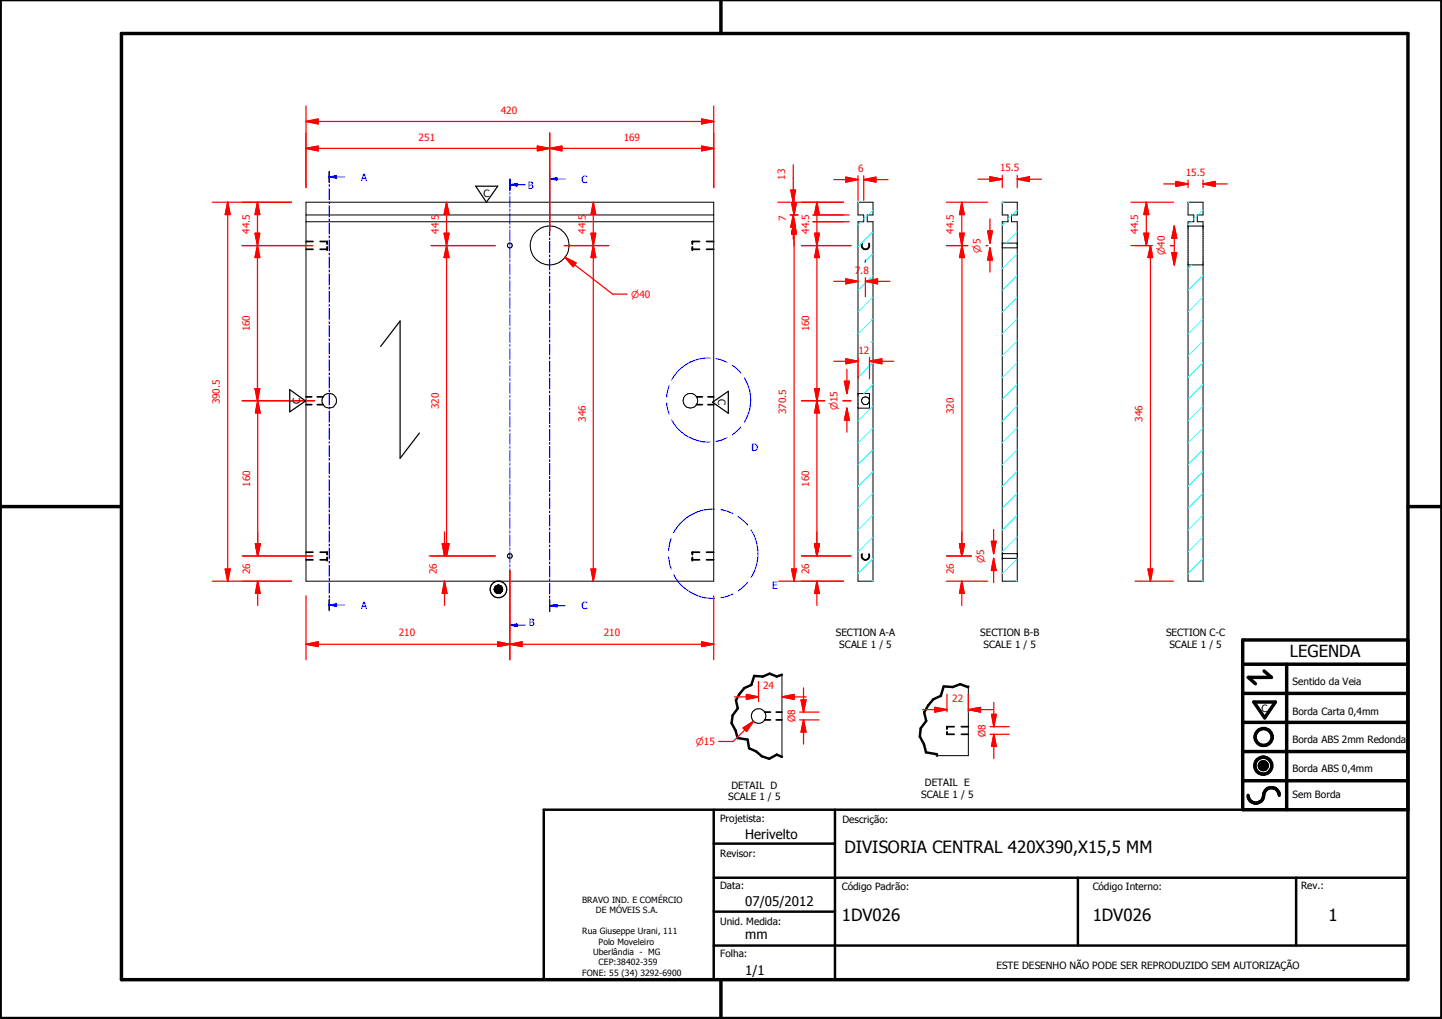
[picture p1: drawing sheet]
<svg xmlns="http://www.w3.org/2000/svg" width="297mm" height="210mm" viewBox="0 0 297 210" stroke-linecap="round" stroke-linejoin="round" font-family="sans-serif">
<g fill="none" stroke="#000" stroke-width=".21">
<path d="M63 41.7h84v78h-84zM63 44.3h84M63 45.7h84M176.7 41.7h3.1v2.6h-1.2v1.4h1.2v74h-3.1v-74h1.2v-1.4h-1.2zM206.5 50.1h.1M206.5 41.7h3v2.6h-1.1v1.4h1.1v74h-3v-74h1.1v-1.4h-1.1zM206.5 50.1h3M206.5 51.1h3M209.5 50.1h.1M244.7 46.6h.1M244.7 41.7h3.1v2.6h-1.2v1.4h1.2v74h-3.1v-74h1.2v-1.4h-1.2zM244.7 46.6h3.1"/>
<path d="M244.7 54.6h3.1M247.8 46.6h.1M176.7 81.1h.1M176.7 81.1h2.4v3h-2.4M206.5 115h.1M206.5 114h.1M206.5 114h3M206.5 115h3M209.5 114h.1M209.5 115h.1M101.8 121.3h1.7v.1zM101.8 121.3l1.7 .1h-1.7z"/>
<path d="M101.8 121.4h1.7zM101.8 121.4l1.7 .1zM101.8 121.5h1.7v.1zM101.8 121.5l1.7 .1h-1.6zM101.9 121.6h1.6zM101.9 121.6l1.6 .1zM101.9 121.2l1.6 .1zM101.9 121.7h1.6zM101.9 121.7h1.6l-.1 .1zM101.9 121.7l1.5 .1h-1.5zM101.9 121.2h1.6zM101.9 121l1.6 .2h-1.6z"/>
<path d="M101.9 121h1.6v.2zM101.9 121.8h1.5zM101.9 121.8l1.4 .1zM101.9 121h1.6zM102 121.9h1.3zM102 121.9l1.3 .1zM102 120.9l1.4 .1zM102 120.9h1.3zM102.1 122h1.2zM102.1 122h1.1zM102.1 120.9h1.2zM102.1 122l1.1 .1z"/>
<path d="M102.1 120.8l1.2 .1zM102.1 120.8h1.1zM102.2 122.1h1zM102.2 122.1h.9zM102.2 120.7l1 .1zM102.3 122.1h.8zM102.3 122.1l.7 .1zM102.3 120.6l.9 .1h-1zM102.3 120.6l.9 .1zM102.3 122.2h.7zM102.3 120.6h.8zM102.3 120.6h.7z"/>
<path d="M102.4 122.2h.6zM102.4 122.2h.4zM102.4 120.6h.6zM102.5 122.2h.3zM102.5 120.6h.5zM102.5 120.6h.3zM102.6 122.2h.2zM102.6 120.6h.2zM161.1 139v16.9M199.5 141.4v14.3h-6.5M259.4 157.6l1.6 .1zM259.4 157.7l1.6 .1z"/>
<path d="M259.4 157.8l1.6 .1zM259.4 157.9h1.6v.1zM259.4 157.9l1.6 .1h-1.5zM259.4 157.6h1.6zM259.5 158h1.5zM259.5 158l1.4 .1zM259.5 157.5l1.5 .1zM259.5 158.1h1.4zM259.5 157.4l1.5 .1zM259.5 158.1l1.4 .1zM259.5 157.3l1.4 .1zM259.6 158.2h1.3z"/>
<path d="M259.6 158.2h1.2zM259.6 157.2l1.3 .1zM259.6 158.2l1.2 .1zM259.6 157.2h1.3zM259.7 158.3h1.1zM259.7 158.3l1 .1zM259.7 157.1l1.1 .1zM259.7 157.1h1.1zM259.8 158.4h.9zM259.8 158.4h.8zM259.8 157.1h1zM259.8 157.1h.9z"/>
<path d="M259.8 158.4l.8 .1zM259.8 157l.9 .1zM259.8 157h.8zM259.9 158.5h.7zM259.9 158.5h.6zM259.9 157h.7zM260 158.5h.5zM260 158.5h.4zM260 157h.6zM260.1 158.5h.3zM260.1 158.5h.2zM260.1 156.9l.4 .1z"/>
<path d="M260.1 156.9h.3zM260.1 156.9h.2z"/>
<circle cx="105" cy="50.6" r=".5"/>
<circle cx="113.2" cy="50.6" r="4"/>
<circle cx="67.8" cy="82.5" r="1.5"/>
<circle cx="142.2" cy="82.5" r="1.49"/>
<circle cx="178.3" cy="82.5" r=".8"/>
<circle cx="105" cy="114.5" r=".49"/>
<circle cx="156.3" cy="147.5" r="1.49"/>
</g>
<g fill="#000">
<circle cx="67.4" cy="51.4" r=".18"/>
<circle cx="142.6" cy="51.4" r=".18"/>
<circle cx="67.4" cy="115.3" r=".18"/>
<circle cx="67.4" cy="113.7" r=".18"/>
<circle cx="142.6" cy="115.3" r=".18"/>
<circle cx="142.6" cy="113.7" r=".18"/>
<circle cx="195.1" cy="149.7" r=".18"/>
</g>
<g fill="none" stroke="#000" stroke-width=".35">
<path d="M63 51.4h1.5M63 49.7h1.5M66 49.7h1.4v.6M67.4 50.8v.6h-1.4M142.6 50.8v.6h1.5M144.1 49.7h-1.5v.6M145.5 51.4h1.5M145.5 49.7h1.5M177.6 50.2a.81 .81 0 0 0 .7 1.2 .81 .81 0 0 0 .7-1.2M63 83.4h1.2M63 81.7h1.2M65.4 83.4h1.1"/>
<path d="M65.4 81.7h1.1M143.5 83.4h1.2M143.5 81.7h1.2M145.8 83.4h1.2M145.8 81.7h1.2M63 115.3h1.5M63 113.7h1.5M66 113.7h1.4v.6M67.4 114.8v.5h-1.4M142.6 114.8v.5h1.5M144.1 113.7h-1.5v.6M145.5 115.3h1.5"/>
<path d="M145.5 113.7h1.5M177.6 114.1a.81 .81 0 0 0 .7 1.2 .81 .81 0 0 0 .7-1.2M157.5 148.3h1.2M157.5 146.7h1.2M159.9 148.3h1.2M159.9 146.7h1.2M195.1 150.7v.6h1.5M196.6 149.7h-1.5v.5M198 151.3h1.5M198 149.7h1.5"/>
</g>
<path d="M161.1 139l-1.1 .4-1.5-.6-1.4 .6-1.7-.2-.6 1.9-1.5 .6-.9 1.2-.8 1.3 .4 1.7-1.1 1.5-.2 1.6 .8 1.5 .4 1.5 2.1 .4 .3 1.7 1.4 .7 1.2 1 1.6 .5 1.5-.9 1.1 .5M199.5 141.4l-.2 .1-1.5-.6-1.5 .6-1.9-.1-.6 1.9-1.6 .8-1 1.2-.8 1.4 .4 1.8-1.2 1.5-.1 1.7 .8 1.6 .5 1.7 2.2 .4v.3M112 166.8h178v35h-178zM147 173.8h25M147 166.8v35M172 166.8v35M147 194.8h143M147 180.8h143M147 187.8h25M222 180.8v14M267 180.8v14" fill="none" stroke="#000" stroke-width=".51"/>
<g fill="#000">
<path d="M101.9 121.2l1.6 .1zM101.9 121.2h1.6zM101.9 121l1.6 .2h-1.6zM101.9 121h1.6v.2zM101.9 121h1.6zM102 120.9l1.4 .1zM102 120.9h1.3zM102.1 120.9h1.2zM102.1 120.8l1.2 .1zM102.1 120.8h1.1zM102.2 120.7l1 .1zM102.3 120.6l.9 .1h-1z"/>
<path d="M102.3 120.6l.9 .1zM102.3 120.6h.8zM102.3 120.6h.7zM102.4 120.6h.6zM102.5 120.6h.5zM102.5 120.6h.3zM102.6 120.6h.2zM102.5 122.2h.3zM102.6 122.2h.2zM102.4 122.2h.4zM102.3 122.2h.7zM102.4 122.2h.6z"/>
<path d="M102.3 122.1l.7 .1zM102.2 122.1h.9zM102.3 122.1h.8zM102.1 122l1.1 .1zM102.2 122.1h1zM102.1 122h1.1zM102 121.9l1.3 .1zM102.1 122h1.2zM101.9 121.8l1.4 .1zM102 121.9h1.3zM101.9 121.7l1.5 .1h-1.5zM101.9 121.8h1.5z"/>
<path d="M101.9 121.6l1.6 .1zM101.9 121.7h1.6zM101.9 121.7h1.6l-.1 .1zM101.8 121.3h1.7v.1zM101.8 121.4l1.7 .1zM101.8 121.5h1.7v.1zM101.8 121.5l1.7 .1h-1.6zM101.9 121.6h1.6zM101.8 121.3l1.7 .1h-1.7zM101.8 121.4h1.7zM259.4 157.6h1.6zM259.5 157.5l1.5 .1z"/>
<path d="M259.5 157.4l1.5 .1zM259.5 157.3l1.4 .1zM259.6 157.2l1.3 .1zM259.6 157.2h1.3zM259.7 157.1l1.1 .1zM259.7 157.1h1.1zM259.8 157.1h1zM259.8 157.1h.9zM259.8 157l.9 .1zM259.8 157h.8zM259.9 157h.7zM260 157h.6z"/>
<path d="M260.1 156.9l.4 .1zM260.1 156.9h.3zM260.1 156.9h.2zM260.1 158.5h.2zM260 158.5h.4zM260.1 158.5h.3zM259.9 158.5h.6zM260 158.5h.5zM259.8 158.4l.8 .1zM259.9 158.5h.7zM259.8 158.4h.8zM259.7 158.3l1 .1z"/>
<path d="M259.8 158.4h.9zM259.6 158.2l1.2 .1zM259.7 158.3h1.1zM259.6 158.2h1.2zM259.5 158.1l1.4 .1zM259.6 158.2h1.3zM259.5 158l1.4 .1zM259.5 158.1h1.4zM259.4 157.9l1.6 .1h-1.5zM259.5 158h1.5zM259.4 157.6l1.6 .1zM259.4 157.7l1.6 .1z"/>
<path d="M259.4 157.8l1.6 .1zM259.4 157.9h1.6v.1z"/>
</g>
<g fill="none" stroke="#000" stroke-width=".71">
<path d="M148.5 0v6.9M297 -.1v209.9h-297v-209.9M25 6.9h265v194.9h-265zM0 104.4h25M290 104.4h7M256 136.8h34M260.4 138.2l1.5 1.3h-4.8l1.5 1.3M265 136.8v30M290 131.8h-34v35h34M256 154.8h34M256 148.8h34M256 142.8h34"/>
<path d="M258.3 144.6h4.4l-2.2 3.3zM256 160.8h34M257.1 163.8a1.62 1.62 0 0 0 1.8 1.6 1.62 1.62 0 0 0 1.4-1.9 1.63 1.63 0 0 1 1.7-1.2 1.63 1.63 0 0 1 1.5 1.5M148.5 201.8v8"/>
<circle cx="260.2" cy="157.7" r="1.76"/>
<circle cx="260.2" cy="157.7" r=".82"/>
<circle cx="260.3" cy="151.8" r="1.76"/>
</g>
<g fill="none" stroke="#00f" stroke-width=".21">
<path d="M67.8 35.3v2.3M67.8 38v.4M67.8 38.8v2.3M67.8 36.4h1.5M67.8 41.5v.5M67.8 42.3v2.4M67.8 45v.5M67.8 45.9v2.3M67.8 48.6v.4M67.8 49.4v2.3M67.8 52.1v.4M67.8 52.9v2.3"/>
<path d="M67.8 55.6v.5M67.8 56.4v2.4M67.8 59.1v.5M67.8 60v2.3M67.8 62.7v.4M67.8 63.5v2.3M67.8 66.2v.5M67.8 67v2.3M67.8 69.7v.5M67.8 70.6v2.3M67.8 73.3v.4M67.8 74.1v2.3"/>
<path d="M67.8 76.8v.4M67.8 77.6v2.3M67.8 80.3v.5M67.8 81.2v2.3M67.8 83.9v.4M67.8 84.7v2.3M67.8 87.4v.4M67.8 88.2v2.4M67.8 90.9v.5M67.8 91.7v2.4M67.8 94.4v.5M67.8 95.2v2.4"/>
<path d="M67.8 98v.4M67.8 98.8v2.3M67.8 101.5v.4M67.8 102.3v2.3M67.8 105v.5M67.8 105.8v2.4M67.8 108.5v.5M67.8 109.3v2.4M67.8 112.1v.4M67.8 112.9v2.3M67.8 115.6v.4M67.8 116.4v2.3"/>
<path d="M67.8 119.1v.5M67.8 120v2.3M67.8 122.6v.5M67.8 123.5v2.3"/>
</g>
<path d="M67.8 35.3v2.3M67.8 123.4v2.4" fill="none" stroke="#00f" stroke-width=".3"/>
<path d="M67.8 36.4l1.5-.2v.5z" fill="#00f"/>
<path d="M67.8 36.4l1.5-.2v.5zM69.3 36.4h1.7M67.8 124.6h1.5" fill="none" stroke="#00f" stroke-width=".21"/>
<path d="M67.8 124.6l1.5-.2v.5z" fill="#00f"/>
<g fill="none" stroke="#00f" stroke-width=".21">
<path d="M105 36.9v2.3M105 39.6v.4M105 38.1h1.5M105 40.4v2.3M105 43.1v.4M105 43.9v2.3M105 46.6v.4M105 47.4v2.3M105 50v.5M105 50.8v2.4M105 53.5v.5M105 54.4v2.2"/>
<path d="M105 57v.5M105 57.8v2.3M105 60.5v.5M105 61.3v2.3M105 64v.4M105 64.8v2.3M105 67.5v.4M105 68.3v2.3M105 71v.4M105 71.8v2.3M105 74.5v.4M105 75.3v2.3"/>
<path d="M105 77.9v.5M105 78.8v2.3M105 81.4v.5M105 82.3v2.2M105 84.9v.5M105 85.8v2.3M105 88.4v.5M105 89.2v2.3M105 91.9v.5M105 92.8v2.2M105 95.4v.4M105 96.2v2.3"/>
<path d="M105 98.9v.5M105 99.7v2.3M105 102.4v.4M105 103.2v2.3M105 105.9v.4M105 106.7v2.3M105 109.3v.5M105 110.2v2.3M105 112.9v.4M105 113.7v2.3M105 116.3v.5M105 117.1v2.4"/>
<path d="M105 119.8v.5M67.8 124.6l1.5-.2v.5zM69.3 124.6h1.7M105 120.6v2.3M105 123.3v.4M105 124.1v2.3M105 126.8v.5M105 127.6v2.3"/>
</g>
<g fill="none" stroke="#0ff" stroke-width=".21">
<path d="M176.9 41.7l-.2 .2M177.4 45.7l-.7 .7M178.6 44.4l-.7 .7M179.4 57.2l-2.7 2.6M179.8 47.7l-3.1 3.1M179.8 43.3l-1 1M179.8 56.7l-.1 .1M179.8 52.2l-1.7 1.8M179.8 79.2l-1.9 1.9M179.8 74.7l-3.1 3.1M179.8 65.7l-3.1 3.1M179.8 61.2l-3.1 3.1"/>
<path d="M179.8 70.2l-.3 .3M179.8 97.1l-3.1 3.1M179.8 92.6l-3.1 3.1M179.8 88.1l-3.1 3.1M179.8 83.6l-3.1 3.1M179.8 119.5l-.1 .2M179.8 115.1l-3.1 3.1M179.8 110.6l-3.1 3.1M179.8 106.1l-3.1 3.1M179.8 101.6l-3.1 3.1"/>
</g>
<path d="M105 36.9v2.3M105 127.6v2.3" fill="none" stroke="#00f" stroke-width=".3"/>
<path d="M105 38.1l1.5-.3v.5z" fill="#00f"/>
<path d="M105 38.1l1.5-.3v.5zM106.5 38.1h1.7M105 128.8h1.5" fill="none" stroke="#00f" stroke-width=".21"/>
<path d="M105 128.8l1.5-.3v.5z" fill="#00f"/>
<g fill="none" stroke="#00f" stroke-width=".21">
<path d="M113.2 35.7v2.3M113.2 38.4v.5M113.2 39.2v2.3M113.2 36.9h1.5M113.2 41.9v.4M113.2 42.7v2.3M113.2 45.4v.5M113.2 46.2v2.4M113.2 48.9v.5M113.2 49.7v2.4M113.2 52.5v.4M113.2 53.3v2.3"/>
<path d="M113.2 56v.4M113.2 56.8v2.3M113.2 59.5v.4M113.2 60.3v2.3M113.2 63v.5M113.2 63.8v2.3M113.2 66.5v.5M113.2 67.3v2.4M113.2 70v.5M113.2 70.9v2.3M113.2 73.5v.5M113.2 74.4v2.3"/>
<path d="M113.2 77v.5M113.2 77.9v2.3M137.8 79.4l-.5 2.4M146.3 73.7a8.6 8.6 0 0 0-8 4.6M147.5 73.9l2.3 .7M150.8 75.2l1.8 1.6M153.3 77.8a8.7 8.7 0 0 1 0 9.2M113.2 80.6v.4M113.2 81.4v2.3M113.2 84.1v.4M113.2 84.9v2.3M113.2 87.6v.5"/>
<path d="M113.2 88.4v2.4M113.2 91.1v.5M113.2 91.9v2.4M113.2 94.7v.4M113.2 95.5v2.3M113.2 98.1v.5M113.2 99v2.3M137.3 83l.5 2.3M138.3 86.5a8.6 8.6 0 0 0 8 4.6M149.8 90.2l-2.3 .7M152.6 88l-1.8 1.6M113.2 101.7v.5"/>
<path d="M113.2 102.5v2.3M113.2 105.2v.4M113.2 106v2.3M113.2 108.7v.5M113.2 109.5v2.3M113.2 112.2v.4M113.2 113v2.4M113.2 115.7v.5M113.2 116.6v2.3M113.2 119.3v.4M137.7 114.7l.6 2.5M138.3 110.9l-.6 2.5"/>
<path d="M138.8 118.4a9.2 9.2 0 0 0 8.4 4.9M147.2 104.9a9.3 9.3 0 0 0-8.4 4.8M148.5 105l2.5 .8M152.1 106.4l1.2 1 .7 .8M154 120l-.7 .7-1.2 1M154.7 109.2a9.1 9.1 0 0 1 0 9.8M105 128.8l1.5-.3v.5zM106.5 128.8h1.7M113.2 120.1v2.3M113.2 122.8v.4M113.2 123.6v2.3M151 122.3l-1.5 .6-1 .2"/>
</g>
<g fill="none" stroke="#0ff" stroke-width=".21">
<path d="M206.6 41.7l-.1 .2M207.1 45.7l-.6 .7M208.4 44.4l-.8 .7M209.5 47.7l-2.3 2.4M209.5 43.3l-1 1M209.5 56.7l-3 3.1M209.5 52.2l-3 3.1M209.5 79.2l-3 3.1M209.5 74.7l-3 3.1M209.5 70.2l-3 3.1M209.5 65.7l-3 3.1M209.5 61.2l-3 3.1"/>
<path d="M209.5 97.1l-3 3.1M209.5 92.6l-3 3.1M209.5 88.1l-3 3.1M209.5 83.6l-3 3.1M209.5 110.6l-3 3.1M209.5 106.1l-3 3.1M209.5 101.6l-3 3.1M209.5 119.5l-.2 .2M209.5 115.1l-3 3.1"/>
</g>
<path d="M113.2 35.7v2.3M113.2 123.6v2.3" fill="none" stroke="#00f" stroke-width=".3"/>
<path d="M113.2 36.9l1.5-.3v.5z" fill="#00f"/>
<path d="M113.2 36.9l1.5-.3v.5zM114.7 36.9h1.7M113.2 124.8h1.5" fill="none" stroke="#00f" stroke-width=".21"/>
<path d="M113.2 124.8l1.5-.3v.5z" fill="#00f"/>
<path d="M113.2 124.8l1.5-.3v.5zM114.7 124.8h1.7" fill="none" stroke="#00f" stroke-width=".21"/>
<g fill="none" stroke="#0ff" stroke-width=".21">
<path d="M244.9 41.7l-.2 .2M245.4 45.7l-.7 .7M245.5 54.6l-.8 .7M246.6 44.4l-.7 .7M247.8 43.3l-1 1M247.8 56.7l-3.1 3.1M247.8 79.2l-3.1 3.1M247.8 74.7l-3.1 3.1M247.8 70.2l-3.1 3.1M247.8 65.7l-3.1 3.1M247.8 61.2l-3.1 3.1M247.8 97.1l-3.1 3.1"/>
<path d="M247.8 92.6l-3.1 3.1M247.8 88.1l-3.1 3.1M247.8 83.6l-3.1 3.1M247.8 119.5l-.2 .2M247.8 115.1l-3.1 3.1M247.8 110.6l-3.1 3.1M247.8 106.1l-3.1 3.1M247.8 101.6l-3.1 3.1"/>
</g>
<path d="M155.2 148.5l-1.7 1.8" fill="none" stroke="#f00" stroke-width=".25"/>
<path d="M153.1 149.9l2.1-1.4-1.4 2.2z" fill="#f00"/>
<path d="M153.1 149.9l2.1-1.4-1.4 2.2zM153.5 150.3l-2.5 2.4h-3M153.8 143.6h2.4" fill="none" stroke="#f00" stroke-width=".25"/>
<path d="M153.8 143l2.4 .6-2.4 .5z" fill="#f00"/>
<path d="M153.8 143l2.4 .6-2.4 .5zM161.1 143.6h2.5" fill="none" stroke="#f00" stroke-width=".25"/>
<path d="M161.1 143.6l2.5-.6v1.1z" fill="#f00"/>
<path d="M151.3 143.6h2.5M156.2 140.4v4.1M161.1 143.6l2.5-.6v1.1zM163.6 143.6h2.5M165.5 148.3v2.5" fill="none" stroke="#f00" stroke-width=".25"/>
<path d="M165.5 148.3l.5 2.5h-1z" fill="#f00"/>
<path d="M165.5 148.3l.5 2.5h-1zM165.5 144.2v2.5" fill="none" stroke="#f00" stroke-width=".25"/>
<path d="M165 144.2h1l-.5 2.5z" fill="#f00"/>
<path d="M164.7 146.7h4M164.7 148.3h4M165 144.2h1l-.5 2.5zM165.5 141.7v2.5M165.5 150.8v2.5M204.7 151.3v2.5" fill="none" stroke="#f00" stroke-width=".25"/>
<path d="M204.7 151.3l.5 2.5h-.9z" fill="#f00"/>
<path d="M204.7 151.3l.5 2.5h-.9zM204.7 147.2v2.5" fill="none" stroke="#f00" stroke-width=".25"/>
<path d="M204.3 147.2h.9l-.5 2.5z" fill="#f00"/>
<path d="M199.5 146.2h2.5M203.9 149.7h4M203.9 151.3h4M204.3 147.2h.9l-.5 2.5zM204.7 144.7v2.5M204.7 153.8v2.5" fill="none" stroke="#f00" stroke-width=".25"/>
<path d="M199.5 146.2l2.5-.5v1z" fill="#f00"/>
<path d="M192.6 146.2h2.5M199.5 146.2l2.5-.5v1z" fill="none" stroke="#f00" stroke-width=".25"/>
<path d="M192.6 145.7l2.5 .5-2.5 .5z" fill="#f00"/>
<path d="M63 30.6h2.5M190.1 146.2h2.5M192.6 145.7l2.5 .5-2.5 .5zM195.1 143v3.6M199.5 143v3.6M202 146.2h2.5" fill="none" stroke="#f00" stroke-width=".25"/>
<path d="M63 30.6l2.5-.5v1z" fill="#f00"/>
<path d="M63 30.6l2.5-.5v1zM110.7 30.6h2.5" fill="none" stroke="#f00" stroke-width=".25"/>
<path d="M110.7 30.1l2.5 .5-2.5 .5z" fill="#f00"/>
<path d="M63 27.4v11.3M65.5 30.6h45.2M110.7 30.1l2.5 .5-2.5 .5zM113.2 30.6h2.5M113.2 27.4v20.2" fill="none" stroke="#f00" stroke-width=".25"/>
<path d="M113.2 30.6l2.5-.5v1z" fill="#f00"/>
<path d="M113.2 30.6l2.5-.5v1zM144.5 30.6h2.5" fill="none" stroke="#f00" stroke-width=".25"/>
<path d="M144.5 30.1l2.5 .5-2.5 .5z" fill="#f00"/>
<path d="M63 25h2.5M113.2 27.4v20.2M115.7 30.6h28.8M144.5 30.1l2.5 .5-2.5 .5zM147 27.4v11.3" fill="none" stroke="#f00" stroke-width=".25"/>
<path d="M63 25l2.5-.5v1z" fill="#f00"/>
<path d="M63 25l2.5-.5v1zM144.5 25h2.5" fill="none" stroke="#f00" stroke-width=".25"/>
<path d="M144.5 24.5l2.5 .5-2.5 .5z" fill="#f00"/>
<path d="M63 21.8v16.9M65.5 25h79M144.5 24.5l2.5 .5-2.5 .5zM147 21.8v16.9M53 41.7v2.5" fill="none" stroke="#f00" stroke-width=".25"/>
<path d="M53 41.7l.5 2.5h-1z" fill="#f00"/>
<path d="M53 41.7l.5 2.5h-1zM53 48v2.6" fill="none" stroke="#f00" stroke-width=".25"/>
<path d="M52.5 48h1l-.5 2.6z" fill="#f00"/>
<path d="M49.9 41.7h10.1M49.9 50.6h14.5M52.5 48h1l-.5 2.6zM53 44.2v3.8M53 50.6v2.4" fill="none" stroke="#f00" stroke-width=".25"/>
<path d="M53 50.6l.5 2.4h-1z" fill="#f00"/>
<path d="M53 50.6l.5 2.4h-1zM53 80.1v2.4" fill="none" stroke="#f00" stroke-width=".25"/>
<path d="M52.5 80.1h1l-.5 2.4z" fill="#f00"/>
<path d="M49.9 50.6h14.5M53 53v27.1M49.9 82.5h14.9M52.5 80.1h1l-.5 2.4zM53.1 112v2.5" fill="none" stroke="#f00" stroke-width=".25"/>
<path d="M52.6 112h1l-.5 2.5z" fill="#f00"/>
<path d="M53.1 82.5v2.5M52.6 112h1l-.5 2.5z" fill="none" stroke="#f00" stroke-width=".25"/>
<path d="M53.1 82.5l.5 2.5h-1z" fill="#f00"/>
<path d="M49.9 82.5h14.9M53.1 82.5l.5 2.5h-1zM53.1 85v27M49.9 114.5h14.5M53.1 119.7v2.5" fill="none" stroke="#f00" stroke-width=".25"/>
<path d="M53.1 119.7l.5 2.5h-1z" fill="#f00"/>
<path d="M53.1 119.7l.5 2.5h-1zM53.1 112v2.5" fill="none" stroke="#f00" stroke-width=".25"/>
<path d="M52.6 112h1l-.5 2.5z" fill="#f00"/>
<path d="M46.9 117.2v2.5M49.9 119.7h10.1M49.9 114.5h14.5M52.6 112h1l-.5 2.5zM53.1 109.6v2.4M53.1 122.2v2.5" fill="none" stroke="#f00" stroke-width=".25"/>
<path d="M46.4 117.2h1l-.5 2.5z" fill="#f00"/>
<path d="M46.9 41.7v2.5M46.4 117.2h1l-.5 2.5z" fill="none" stroke="#f00" stroke-width=".25"/>
<path d="M46.9 41.7l.5 2.5h-1z" fill="#f00"/>
<path d="M43.7 41.7h16.3M46.9 41.7l.5 2.5h-1zM46.9 44.2v73M43.7 119.7h16.3M63 132.7h2.5" fill="none" stroke="#f00" stroke-width=".25"/>
<path d="M63 132.7l2.5-.5v1z" fill="#f00"/>
<path d="M63 132.7l2.5-.5v1zM102.5 132.7h2.5" fill="none" stroke="#f00" stroke-width=".25"/>
<path d="M102.5 132.2l2.5 .5-2.5 .5z" fill="#f00"/>
<path d="M105 117.5v18.4M63 122.7v13.2M65.5 132.7h37M102.5 132.2l2.5 .5-2.5 .5zM105 132.7h2.5" fill="none" stroke="#f00" stroke-width=".25"/>
<path d="M105 132.7l2.5-.5v1z" fill="#f00"/>
<path d="M105 132.7l2.5-.5v1zM144.5 132.7h2.5" fill="none" stroke="#f00" stroke-width=".25"/>
<path d="M144.5 132.2l2.5 .5-2.5 .5z" fill="#f00"/>
<path d="M105 117.5v18.4M122.2 117.2v2.5M107.5 132.7h37M144.5 132.2l2.5 .5-2.5 .5zM147 122.7v13.2" fill="none" stroke="#f00" stroke-width=".25"/>
<path d="M121.7 117.2h1l-.5 2.5z" fill="#f00"/>
<path d="M122.2 50.6v2.4M121.7 117.2h1l-.5 2.5z" fill="none" stroke="#f00" stroke-width=".25"/>
<path d="M122.2 50.6l.5 2.4h-1z" fill="#f00"/>
<path d="M116.2 50.6h9.2M122.2 50.6l.5 2.4h-1zM122.2 48v2.6M122.2 53v64.2" fill="none" stroke="#f00" stroke-width=".25"/>
<path d="M121.7 48h1l-.5 2.6z" fill="#f00"/>
<path d="M121.7 48h1l-.5 2.6zM122.2 41.7v2.5" fill="none" stroke="#f00" stroke-width=".25"/>
<path d="M122.2 41.7l.5 2.5h-1z" fill="#f00"/>
<path d="M116.2 50.6h9.2M122.2 41.7l.5 2.5h-1zM122.2 44.2v3.8M91.6 119.7v2.5" fill="none" stroke="#f00" stroke-width=".25"/>
<path d="M91.6 119.7l.5 2.5h-1z" fill="#f00"/>
<path d="M91.6 119.7l.5 2.5h-1zM91.6 112v2.5" fill="none" stroke="#f00" stroke-width=".25"/>
<path d="M91.1 112h1l-.5 2.5z" fill="#f00"/>
<path d="M88.4 114.5h13.6M91.1 112h1l-.5 2.5zM91.6 109.6v2.4M92 112v2.5M91.6 122.2v2.5" fill="none" stroke="#f00" stroke-width=".25"/>
<path d="M91.5 112h1l-.5 2.5z" fill="#f00"/>
<path d="M92 50.6v2.4M91.5 112h1l-.5 2.5z" fill="none" stroke="#f00" stroke-width=".25"/>
<path d="M92 50.6l.5 2.4h-1z" fill="#f00"/>
<path d="M88.8 50.6h13.2M92 50.6l.5 2.4h-1zM92 48v2.6M92 53v59M88.8 114.5h13.2" fill="none" stroke="#f00" stroke-width=".25"/>
<path d="M91.5 48h1l-.5 2.6z" fill="#f00"/>
<path d="M91.5 48h1l-.5 2.6zM92 41.7v2.5" fill="none" stroke="#f00" stroke-width=".25"/>
<path d="M92 41.7l.5 2.5h-1z" fill="#f00"/>
<path d="M88.8 50.6h13.2M92 41.7l.5 2.5h-1zM92 44.2v3.8M116.4 53l2 1.5" fill="none" stroke="#f00" stroke-width=".25"/>
<path d="M116.4 53l2.3 1.1-.6 .8z" fill="#f00"/>
<path d="M116.4 53l2.3 1.1-.6 .8zM118.4 54.5l7.8 6.1h3M174.5 78.5v2.6" fill="none" stroke="#f00" stroke-width=".25"/>
<g fill="none" stroke="#000" stroke-width=".25">
<path d="M98 38.4h4.5l-2.3 3.3zM78.4 71.4l4-5.3v28.3l4-5.2M59.7 80.3l3.2 2.3-3.2 2.2zM146.8 82.8l3.2-2.2v4.5z"/>
<circle cx="102.6" cy="121.4" r=".85"/>
<circle cx="102.7" cy="121.4" r="1.71"/>
</g>
<path d="M173.9 78.5h1.1l-.5 2.6z" fill="#f00"/>
<path d="M173.9 78.5h1.1l-.5 2.6zM174.5 84.1v2.4" fill="none" stroke="#f00" stroke-width=".25"/>
<path d="M174.5 84.1l.5 2.4h-1.1z" fill="#f00"/>
<path d="M174.2 74.4h2.5M174.5 76.1v2.4M174.5 84.1l.5 2.4h-1.1zM174.5 86.5v2.5" fill="none" stroke="#f00" stroke-width=".25"/>
<path d="M174.2 73.9l2.5 .5-2.5 .5z" fill="#f00"/>
<path d="M174.2 73.9l2.5 .5-2.5 .5zM179.1 74.4h2.5" fill="none" stroke="#f00" stroke-width=".25"/>
<path d="M179.1 74.4l2.5-.5v1z" fill="#f00"/>
<path d="M168.3 41.7v2.5M171.7 74.4h2.5M176.7 73.6v4.4M179.1 74.4l2.5-.5v1zM179.1 73.6v4.4M181.6 74.4h2.5" fill="none" stroke="#f00" stroke-width=".25"/>
<path d="M168.3 41.7l.5 2.5h-1z" fill="#f00"/>
<path d="M168.3 41.7l.5 2.5h-1zM168.3 48v2.6" fill="none" stroke="#f00" stroke-width=".25"/>
<path d="M167.8 48h1l-.5 2.6z" fill="#f00"/>
<path d="M165.1 41.7h8.6M165.1 50.6h10.2M167.8 48h1l-.5 2.6zM168.3 44.2v3.8M168.3 50.6v2.4" fill="none" stroke="#f00" stroke-width=".25"/>
<path d="M168.3 50.6l.5 2.4h-1z" fill="#f00"/>
<path d="M168.3 50.6l.5 2.4h-1zM168.3 80.1v2.4" fill="none" stroke="#f00" stroke-width=".25"/>
<path d="M167.8 80.1h1l-.5 2.4z" fill="#f00"/>
<path d="M165.1 50.6h10.2M168.3 53v27.1M165.1 82.5h4.8M167.8 80.1h1l-.5 2.4zM168.3 82.5v2.5M173.6 82.5h1.7" fill="none" stroke="#f00" stroke-width=".25"/>
<path d="M168.3 82.5l.5 2.5h-1z" fill="#f00"/>
<path d="M168.3 82.5l.5 2.5h-1zM168.3 112v2.5" fill="none" stroke="#f00" stroke-width=".25"/>
<path d="M167.8 112h1l-.5 2.5z" fill="#f00"/>
<path d="M165.1 82.5h4.8M168.3 85v27M173.6 82.5h1.7M165.1 114.5h10.2M167.8 112h1l-.5 2.5zM168.3 119.7v2.5" fill="none" stroke="#f00" stroke-width=".25"/>
<path d="M168.3 119.7l.5 2.5h-1z" fill="#f00"/>
<path d="M168.3 119.7l.5 2.5h-1zM168.3 112v2.5" fill="none" stroke="#f00" stroke-width=".25"/>
<path d="M167.8 112h1l-.5 2.5z" fill="#f00"/>
<path d="M163.6 117.2v2.5M165.1 119.7h8.6M165.1 114.5h10.2M167.8 112h1l-.5 2.5zM168.3 109.6v2.4M168.3 122.2v2.5" fill="none" stroke="#f00" stroke-width=".25"/>
<path d="M163.1 117.2h.9l-.4 2.5z" fill="#f00"/>
<path d="M163.6 45.7v2.5M163.1 117.2h.9l-.4 2.5z" fill="none" stroke="#f00" stroke-width=".25"/>
<path d="M163.6 45.7l.4 2.5h-.9z" fill="#f00"/>
<path d="M163.6 45.7l.4 2.5h-.9zM163.6 41.8v2.5M163.6 48.2v69M167.5 45.7h6.2M160.4 119.7h13.3" fill="none" stroke="#f00" stroke-width=".25"/>
<path d="M163.1 41.8h.9l-.4 2.5z" fill="#f00"/>
<path d="M163.1 41.8h.9l-.4 2.5zM163.6 45.7v2.5" fill="none" stroke="#f00" stroke-width=".25"/>
<path d="M163.6 45.7l.4 2.5h-.9z" fill="#f00"/>
<path d="M163.4 39.2v2.5M163.6 39.3v2.5M162.8 44.3h1.6M163.6 45.7l.4 2.5h-.9zM163.6 48.2v2.5M167.5 44.3h7.4M167.5 45.7h7.4" fill="none" stroke="#f00" stroke-width=".25"/>
<path d="M162.9 39.2h1l-.5 2.5z" fill="#f00"/>
<path d="M162.9 39.2h1l-.5 2.5zM163.4 44.3v2.5" fill="none" stroke="#f00" stroke-width=".25"/>
<path d="M163.4 44.3l.5 2.5h-1z" fill="#f00"/>
<path d="M163.4 34v5.2M174.2 37h2.5M160.2 41.7h13.5M162.8 44.3h1.6M163.4 44.3l.5 2.5h-1zM163.4 46.8v2.5M167.5 44.3h6.2" fill="none" stroke="#f00" stroke-width=".25"/>
<path d="M174.2 36.5l2.5 .5-2.5 .5z" fill="#f00"/>
<path d="M174.2 36.5l2.5 .5-2.5 .5zM177.9 37h2.5" fill="none" stroke="#f00" stroke-width=".25"/>
<path d="M177.9 37l2.5-.5v1z" fill="#f00"/>
<path d="M171.7 37h2.5M176.7 36.2v5.1M177.9 37l2.5-.5v1zM177.9 36.2v5.1M180.4 37h2.5M174.2 58h2.5" fill="none" stroke="#f00" stroke-width=".25"/>
<path d="M174.2 57.4l2.5 .6-2.5 .5z" fill="#f00"/>
<path d="M174.2 57.4l2.5 .6-2.5 .5zM178.3 58h2.5" fill="none" stroke="#f00" stroke-width=".25"/>
<path d="M178.3 58l2.5-.6v1.1z" fill="#f00"/>
<path d="M171.7 58h2.5M178.3 58l2.5-.6v1.1zM178.3 53.6v.4M178.3 57.2v3.9M180.8 58h2.5M198.1 41.7v2.5" fill="none" stroke="#f00" stroke-width=".25"/>
<path d="M198.1 41.7l.5 2.5h-.9z" fill="#f00"/>
<path d="M198.1 41.7l.5 2.5h-.9zM198.1 48v2.6" fill="none" stroke="#f00" stroke-width=".25"/>
<path d="M197.7 48h.9l-.5 2.6z" fill="#f00"/>
<path d="M194.9 41.7h8.6M194.9 50.6h4.4M197.7 48h.9l-.5 2.6zM198.1 44.2v3.8M203.2 50.6h.3M203.9 47.6v2.5" fill="none" stroke="#f00" stroke-width=".25"/>
<path d="M203.5 47.6h.9l-.5 2.5z" fill="#f00"/>
<path d="M203.5 47.6h.9l-.5 2.5zM203.9 51.1v2.5" fill="none" stroke="#f00" stroke-width=".25"/>
<path d="M203.9 51.1l.5 2.5h-.9z" fill="#f00"/>
<path d="M203.9 51.1l.5 2.5h-.9zM203.9 45.1v2.5M203.9 53.6v2.4M204.7 111.5v2.5" fill="none" stroke="#f00" stroke-width=".25"/>
<path d="M204.2 111.5h1l-.5 2.5z" fill="#f00"/>
<path d="M204.2 111.5h1l-.5 2.5zM204.7 115v2.5" fill="none" stroke="#f00" stroke-width=".25"/>
<path d="M204.7 115l.5 2.5h-1z" fill="#f00"/>
<path d="M198.1 119.7v2.5M204.7 115l.5 2.5h-1zM204.7 109.1v2.4M204.7 117.5v2.5" fill="none" stroke="#f00" stroke-width=".25"/>
<path d="M198.1 119.7l.5 2.5h-.9z" fill="#f00"/>
<path d="M198.1 119.7l.5 2.5h-.9zM198.1 112v2.5" fill="none" stroke="#f00" stroke-width=".25"/>
<path d="M197.7 112h.9l-.5 2.5z" fill="#f00"/>
<path d="M198.2 50.6v2.4M194.9 119.7h8.6M194.9 114.5h5.2M197.7 112h.9l-.5 2.5zM198.1 109.6v2.4M198.1 122.2v2.5" fill="none" stroke="#f00" stroke-width=".25"/>
<path d="M198.2 50.6l.5 2.4h-1z" fill="#f00"/>
<path d="M198.2 50.6l.5 2.4h-1zM198.2 112v2.5" fill="none" stroke="#f00" stroke-width=".25"/>
<path d="M197.7 112h1l-.5 2.5z" fill="#f00"/>
<path d="M209.5 36.9h2.5M195 50.6h4.3M198.2 53v59M203.2 50.6h.3M195 114.5h5.1M197.7 112h1l-.5 2.5z" fill="none" stroke="#f00" stroke-width=".25"/>
<path d="M209.5 36.9l2.5-.5v1z" fill="#f00"/>
<path d="M203.9 36.9h2.6M209.5 36.9l2.5-.5v1z" fill="none" stroke="#f00" stroke-width=".25"/>
<path d="M203.9 36.4l2.6 .5-2.6 .5z" fill="#f00"/>
<path d="M201.5 36.9h2.4M203.9 36.4l2.6 .5-2.6 .5zM206.5 36.1v2.6M209.5 36.1v2.6M212 36.9h2.5M236.1 41.7v2.5" fill="none" stroke="#f00" stroke-width=".25"/>
<path d="M236.1 41.7l.5 2.5h-1z" fill="#f00"/>
<path d="M236.1 41.7l.5 2.5h-1zM236.1 48v2.6" fill="none" stroke="#f00" stroke-width=".25"/>
<path d="M235.6 48h1l-.5 2.6z" fill="#f00"/>
<path d="M233 41.7h8.7M233 50.6h4.3M235.6 48h1l-.5 2.6zM236.1 44.2v3.8M241.1 50.6h.6M241.9 46.6v2.5" fill="none" stroke="#f00" stroke-width=".25"/>
<path d="M241.9 46.6l.5 2.5h-1z" fill="#f00"/>
<path d="M241.9 46.6l.5 2.5h-1zM241.9 52.1v2.5" fill="none" stroke="#f00" stroke-width=".25"/>
<path d="M241.4 52.1h1l-.5 2.5z" fill="#f00"/>
<path d="M237 50.6v2.4M241.4 52.1h1l-.5 2.5zM241.9 49.1v3" fill="none" stroke="#f00" stroke-width=".25"/>
<path d="M237 50.6l.4 2.4h-.9z" fill="#f00"/>
<path d="M237 50.6l.4 2.4h-.9zM237 50.6l-.5 2.4M237 117.2v2.5" fill="none" stroke="#f00" stroke-width=".25"/>
<path d="M236.5 117.2h.9l-.4 2.5z" fill="#f00"/>
<path d="M247.8 37.9h2.5M233.8 50.6h3.5M236.5 53h.8M237 53v64.2M237 50.6l.3 1.6M241.1 50.6h.6M233.8 119.7h7.9M236.5 117.2h.9l-.4 2.5z" fill="none" stroke="#f00" stroke-width=".25"/>
<path d="M247.8 37.9l2.5-.5v1z" fill="#f00"/>
<path d="M242.2 37.9h2.5M247.8 37.9l2.5-.5v1z" fill="none" stroke="#f00" stroke-width=".25"/>
<path d="M242.2 37.4l2.5 .5-2.5 .5z" fill="#f00"/>
<path d="M239.7 37.9h2.5M242.2 37.4l2.5 .5-2.5 .5zM244.7 37.1v1.6M247.8 37.1v1.6M250.3 37.9h2.5" fill="none" stroke="#f00" stroke-width=".25"/>
<g font-size="3.5">
<text x="173.9" y="175.7">DIVISORIA CENTRAL 420X390,X15,5 MM</text>
<text x="173.4" y="189.7">1DV026</text>
<text x="225.1" y="189.7">1DV026</text>
<text x="273.6" y="189.7">1</text>
</g>
<text font-size="3.4" x="265.7" y="135.4">LEGENDA</text>
<g font-size="2.7">
<text x="153.5" y="172.8">Herivelto</text>
<text x="153.5" y="186.6">07/05/2012</text>
<text x="153.5" y="193.4">mm</text>
<text x="153.5" y="200.8">1/1</text>
</g>
<g font-size="2.1" fill="#f00">
<text x="103.2" y="23.4">420</text>
<text x="86.2" y="29">251</text>
<text x="128.5" y="29">169</text>
<text x="176.8" y="35.4">6</text>
<text x="206" y="35.3">15.5</text>
<text x="161.8" y="37" transform="rotate(-90 161.8 37)">13</text>
<text x="244.3" y="36.3">15.5</text>
<text x="90.4" y="45.3" transform="rotate(-90 90.4 45.3)">5</text>
<text x="120.6" y="45.3" transform="rotate(-90 120.6 45.3)">5</text>
<text x="162" y="45.6" transform="rotate(-90 162 45.6)">7</text>
<text x="51.4" y="48.2" transform="rotate(-90 51.4 48.2)">44.5</text>
<text x="90.4" y="48.1" transform="rotate(-90 90.4 48.1)">44.</text>
<text x="120.6" y="48.1" transform="rotate(-90 120.6 48.1)">44.</text>
<text x="166.7" y="48.2" transform="rotate(-90 166.7 48.2)">44.5</text>
<text x="196.5" y="48.2" transform="rotate(-90 196.5 48.2)">44.5</text>
<text x="234.5" y="48.2" transform="rotate(-90 234.5 48.2)">44.5</text>
<text x="176.1" y="56.3">7.8</text>
<text x="51.4" y="68.3" transform="rotate(-90 51.4 68.3)">160</text>
<text x="166.7" y="68.3" transform="rotate(-90 166.7 68.3)">160</text>
<text x="176.8" y="72.9">12</text>
<text x="45.3" y="83.3" transform="rotate(-90 45.3 83.3)">390.5</text>
<text x="90.4" y="84.2" transform="rotate(-90 90.4 84.2)">320</text>
<text x="120.6" y="86.9" transform="rotate(-90 120.6 86.9)">346</text>
<text x="162" y="85.3" transform="rotate(-90 162 85.3)">370.5</text>
<text x="196.5" y="85.3" transform="rotate(-90 196.5 85.3)">320</text>
<text x="235.4" y="86.9" transform="rotate(-90 235.4 86.9)">346</text>
<text x="51.5" y="100.2" transform="rotate(-90 51.5 100.2)">160</text>
<text x="166.7" y="100.2" transform="rotate(-90 166.7 100.2)">160</text>
<text x="51.5" y="118.3" transform="rotate(-90 51.5 118.3)">26</text>
<text x="90" y="118.3" transform="rotate(-90 90 118.3)">26</text>
<text x="166.7" y="118.3" transform="rotate(-90 166.7 118.3)">26</text>
<text x="196.5" y="118.3" transform="rotate(-90 196.5 118.3)">26</text>
<text x="82.2" y="131.1">210</text>
<text x="124.4" y="131.1">210</text>
<text x="157.2" y="142">24</text>
<text x="163.8" y="148.8" transform="rotate(-90 163.8 148.8)">Ø8</text>
<text x="196.2" y="144.6">22</text>
<text x="203" y="151.8" transform="rotate(-90 203 151.8)">Ø8</text>
</g>
<g font-size="2.1" fill="#00f">
<text x="74.4" y="37.3">A</text>
<text x="108.8" y="38.9">B</text>
<text x="119.8" y="37.6">C</text>
<text x="154.8" y="93">D</text>
<text x="74.4" y="125.4">A</text>
<text x="119.8" y="125.5">C</text>
<text x="159" y="121.2">E</text>
<text x="108.9" y="129">B</text>
</g>
<g font-size="2.1">
<text x="99.6" y="40.6">C</text>
<text x="61.8" y="83.3" transform="rotate(-90 61.8 83.3)">C</text>
<text x="147.9" y="82.3" transform="rotate(90 147.9 82.3)">C</text>
<text x="172.2" y="131">SECTION A-A</text>
<text x="201.9" y="131">SECTION B-B</text>
<text x="240.2" y="131">SECTION C-C</text>
<text x="172.9" y="133.5">SCALE 1 / 5</text>
<text x="202.6" y="133.5">SCALE 1 / 5</text>
<text x="240.9" y="133.5">SCALE 1 / 5</text>
<text x="266.3" y="141.1">Sentido da Veia</text>
<text x="259.8" y="146.7">C</text>
<text x="266.3" y="147.2">Borda Carta 0,4mm</text>
<text x="266.3" y="153.1">Borda ABS 2mm Redonda</text>
<text x="190.5" y="161.9">DETAIL E</text>
<text x="266.3" y="159">Borda ABS 0,4mm</text>
<text x="150" y="164.9">SCALE 1 / 5</text>
<text x="150.7" y="162.4">DETAIL D</text>
<text x="189.8" y="164.4">SCALE 1 / 5</text>
<text x="266.3" y="164.4">Sem Borda</text>
<text x="148.4" y="169.3">Projetista:</text>
<text x="173.5" y="169.5">Descrição:</text>
<text x="148.4" y="176.6">Revisor:</text>
<text x="148.4" y="183.2">Data:</text>
<text x="173.4" y="183.3">Código Padrão:</text>
<text x="225.1" y="183.3">Código Interno:</text>
<text x="268" y="183.2">Rev.:</text>
<text x="148.4" y="190.5">Unid. Medida:</text>
<text x="148.4" y="197.2">Folha:</text>
<text x="205.3" y="199.5">ESTE DESENHO NÃO PODE SER REPRODUZIDO SEM AUTORIZAÇÃO</text>
</g>
<g font-size="1.9" fill="#f00">
<text x="202" y="52" transform="rotate(-90 202 52)">⌀5</text>
<text x="239.9" y="52.6" transform="rotate(-90 239.9 52.6)">⌀40</text>
<text x="130" y="61.3">⌀40</text>
<text x="172.5" y="84.5" transform="rotate(-90 172.5 84.5)">⌀15</text>
<text x="202.7" y="116" transform="rotate(-90 202.7 116)">⌀5</text>
<text x="143.3" y="153.5">⌀15</text>
</g>
<g font-size="1.8">
<text x="119.9" y="186">BRAVO IND. E COMÉRCIO</text>
<text x="122.7" y="188.1">DE MÓVEIS S.A.</text>
<text x="119.9" y="192.4">Rua Giuseppe Urani, 111</text>
<text x="122.2" y="196.7">Uberlândia - MG</text>
<text x="123.3" y="194.6">Polo Moveleiro</text>
<text x="119.9" y="201">FONE: 55 (34) 3292-6900</text>
<text x="123.3" y="198.8">CEP:38402-359</text>
</g>
</svg>
